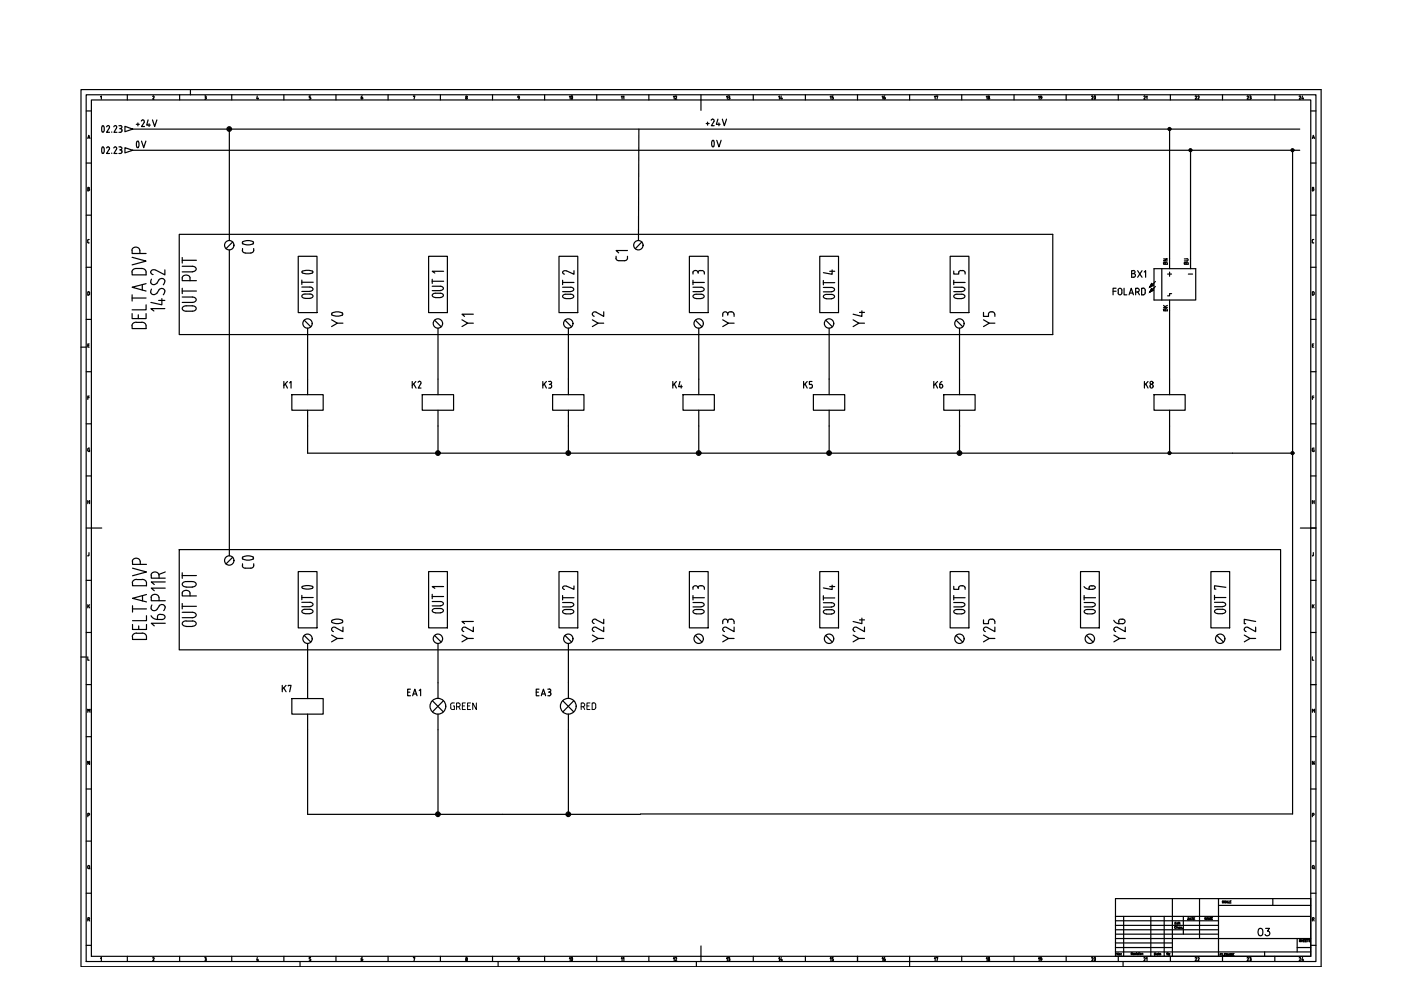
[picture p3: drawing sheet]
<svg xmlns="http://www.w3.org/2000/svg" width="297mm" height="210mm" viewBox="0 0 297 210" stroke-linecap="round" stroke-linejoin="round" font-family="sans-serif">
<!-- layer: 035 -->
<g fill="none" stroke="#000" stroke-width=".25">
<path d="M17.2 19h262.9v186h-262.9zM40.4 19v1.1M18.3 23.5h1.1M18.3 34.6h1.1M19.4 21.2h258.5v181.6h-258.5zM21.3 20.5l.2-.2v.7M27 20.1v1.1M32.5 20.3l.1 .3M32.5 20.3l-.1 .2M32.7 20.6l-.3 .4h.3M38.1 20.1v1.1M43.4 20.3l.3 .1-.1 .2"/>
<path d="M43.5 20.6h.1M43.6 20.6l.1 .2M43.7 20.8v.2h-.3M49.1 20.1v1.1M54.6 20.3l-.2 .6h.4M54.7 20.7v.3M60.2 20.1v1.1M65.9 20.9l-.3 .1M65.9 20.3h-.3v.3l.3 .2M65.9 20.8v.1M71.2 20.1v1.1M82.3 20.1v1.1"/>
<path d="M87.7 20.4l.3-.1-.2 .7M93.4 20.1v1.1M98.7 20.8l.2 .2 .2-.2M98.7 20.8l.2-.2 .1 .2M104.4 20.1v1.1M115.5 20.1v1.1M126.5 20.1v1.1M137.6 20.1v1.1M148.6 20.1v1.1M159.7 20.1v1.1M170.8 20.1v1.1M181.8 20.1v1.1"/>
<path d="M192.9 20.1v1.1M203.9 20.1v1.1M215 20.1v1.1M226 20.1v1.1M237.1 20.1v1.1M248.1 20.1v1.1M259.2 20.1v1.1M270.3 20.1v1.1M277.9 23.5h1.1M277.9 34.6h1.1M278.4 39.7l.1 .2-.1 .1 .2 .2-.2 .2M278.4 39.7h-.2v.8h.2"/>
<path d="M18.3 45.6h1.1M18.3 56.7h1.1M18.6 51.3l.3 .2M18.6 40.1h.2M18.6 51v.3M18.8 40.4l.2-.2-.2-.2 .2-.1-.4-.2v.8h.2M18.9 50.8l-.3 .2M277.9 45.6h1.1M277.9 56.7h1.1M278.2 51.3l.2 .2M278.2 40.1h.2M278.4 50.8l-.2 .2v.3"/>
<path d="M278.4 51.5h.1M278.4 50.8h.1M17.2 73.6h1.1M18.3 67.7h1.1M18.3 78.8h1.1M18.6 61.9l.2-.1a.42 .42 0 0 1 .1 .7l-.3 .1zM18.6 73.2h.3M18.9 72.9h-.3v.7h.3M277.9 67.7h1.1M277.9 78.8h1.1M278.2 73.2h.3M278.4 61.8a.42 .42 0 0 1 .2 .7l-.2 .1"/>
<path d="M278.4 61.9h-.2v.7h.2M278.5 72.9h-.3v.7h.3M18.3 89.9h1.1M18.6 95.2l.1 .4 .3 .1v-.3h-.1M18.6 84.3h.3M18.9 84h-.3v.7M19 95l-.4 .2M277.9 89.9h1.1M278.2 95.2v.3l.2 .2M278.2 84.3h.3M278.4 95l-.2 .2M278.4 95h.2"/>
<path d="M278.5 95.4h.1v.3h-.2M278.5 84h-.3v.7M18.3 112h1.1M18.3 100.9h1.1M18.6 117.8h.1M18.6 106.4h.4M18.6 106.1v.7M18.8 117.7l-.1 .1M18.9 117.2v.5M19 106.1v.7M277.9 112h1.1M277.9 100.9h1.1"/>
<path d="M278.2 106.1v.7M278.2 106.4h.4M278.5 117.2v.5M278.5 117.7l-.3 .1M278.6 106.1v.7M17.2 139.3h1.1M18.3 123h1.1M18.3 134.1h1.1M18.6 139.3v.7h.3M18.6 128.2v.7M18.8 128.5l.2 .4M19 128.2l-.4 .4"/>
<path d="M277.9 123h1.1M277.9 134.1h1.1M278.2 139.3v.7h.3M278.2 128.2v.7M278.4 128.5l.2 .4M278.6 128.2l-.4 .4M18.3 145.1h1.1M18.3 156.2h1.1M277.9 145.1h1.1M277.9 156.2h1.1M278.2 151v-.6l.3 .3 .2-.3v.6M18.3 167.3h1.1"/>
<path d="M18.3 178.3h1.1M18.6 172.8h.3v-.3h-.3v.7M19 161.4v.7l-.4-.7v.7M277.9 167.3h1.1M277.9 178.3h1.1M278.2 172.8h.4v-.3h-.4v.7M278.6 161.4v.7l-.4-.7v.7M18.3 189.4h1.1M18.8 194.5l.1 .4-.3 .1M18.8 194.6h-.2v.7M18.9 195l.1 .3M236.5 199h12.1"/>
<path d="M236.5 199.9h12.1M236.5 198.1h21.8M236.5 197.1h21.8M236.5 196.2h21.8M236.5 195.2h21.8M238.2 194.3v8.5M244 194.3v8.5M246.8 194.3v8.5M250.9 194.3v3.8M254.3 190.5v8.5M258.3 192h19.6M269.9 190.5v1.5"/>
<path d="M277.9 189.4h1.1M278.2 184v-.3l.2-.2 .2 .2v.3M278.2 184l.2 .2 .2-.2M278.4 194.5l.2 .4-.4 .1M278.5 194.6h-.3v.7M278.5 184.1l.2 .1M278.5 195l.1 .3M18.3 200.4h1.1M21.3 203.2l.2-.2v.7M27 202.8v1.1M32.5 203l.1 .2M32.5 203l-.1 .1"/>
<path d="M32.7 203.3l-.3 .4h.3M38.1 202.8v1.1M43.4 203l.3 .1-.1 .2M43.4 203.7h.2M43.5 203.3h.1M43.6 203.3l.1 .3M43.7 203.5l-.1 .2M49.1 202.8v1.1M54.6 203l-.2 .6h.4M54.7 203.4v.3M60.2 202.8v1.1M63.6 203.9v1.1"/>
<path d="M65.6 203.7h.1M65.9 203.5l-.2 .2M65.9 203h-.3v.3l.3 .2M65.9 203.5v.1M71.2 202.8v1.1M82.3 202.8v1.1M87.7 203.1l.3-.1-.2 .7M93.4 202.8v1.1M98.7 203.6l.2-.3 .2 .3M98.7 203.5l.2 .2 .1-.2M104.4 202.8v1.1M105.6 203.9v1.1"/>
<path d="M115.5 202.8v1.1M126.5 202.8v1.1M137.6 202.8v1.1M147.6 203.9v1.1M148.6 202.8v1.1M159.7 202.8v1.1M170.8 202.8v1.1M181.8 202.8v1.1M192.9 202.8v2.2M203.9 202.8v1.1M215 202.8v1.1M226 202.8v1.1"/>
<path d="M236.5 200.9h12.1M236.5 201.8h41.4M237.1 202.8v1.1M238.1 203.9v1.1M259.2 202.8v1.1M268.1 201.8v1M270.3 202.8v1.1M275 200.9h2.9M277.9 200.4h1.1"/>
<circle cx="98.9" cy="20.5" r=".15"/>
<circle cx="98.9" cy="203.2" r=".15"/>
</g>
<!-- layer: 07 -->
<path d="M18.3 20.1h260.7v183.8h-260.7zM148.6 21.2v2.2M19.4 112h2.2M275.7 112h2.2M236.5 190.5h41.4v12.3h-41.4zM236.5 194.3h41.4M248.6 199h29.3M248.6 190.5v12.3M258.3 190.5v12.3M275 199v2.8M148.6 200.6v2.2" fill="none" stroke="#000" stroke-width=".25"/>
<!-- layer: 025 -->
<g fill="none" stroke="#000" stroke-width=".25">
<path d="M249.1 195.7h.2M249.3 196.5a.18 .18 0 0 0-.2 0 .18 .18 0 0 0 0 .2 .18 .18 0 0 0 .2 .1M249.4 195.5h-.3v.4h.3M249.5 196.6h.2v.2M249.5 196.4v.4M249.8 195.7h-.3v.2h.3M249.8 195.5v.4M249.9 196.7h.2l-.1-.2-.1 .3h.2M249.9 195.6h.1M249.9 195.7v.2M250 195.7h.2M250.1 195.5l.1 .4"/>
<path d="M250.5 196.6h-.2v.2h.2M250.7 196.8h.1M251.9 194.6l.3 .1-.1 .3h-.2zM252.3 195l.1-.4 .2 .4M252.3 194.9h.2M252.6 194.6h.3M252.8 194.6v.4M253.1 194.8h.1M253.3 194.6h-.2v.4h.2M255.8 194.5v.5l-.3-.5v.5M255.9 195l.2-.5 .1 .5M255.9 194.8h.2"/>
<path d="M256.3 195v-.5l.2 .5 .2-.5v.5M256.8 194.8h.2M257.1 194.5h-.3v.5h.3M259.4 191.1l-.2-.1v.2l.2 .2h-.2M259.9 191.1l-.1-.1-.2 .1 .1 .4 .2-.2M260 191.5l.1-.5 .2 .5M260 191.3h.2M260.4 191v.5h.2M260.8 191.2h.1M261 191h-.2v.5h.2M275.8 199.3h-.3l.3 .2-.1 .2-.2-.1M275.9 199.2v.5"/>
<path d="M275.9 199.4h.3M276.2 199.2v.5M276.4 199.4h.1M276.7 199.2h-.3v.5h.3M276.8 199.4h.2M277.1 199.2h-.3v.5h.3M277.1 199.2h.3M277.3 199.2v.5M277.8 199.3l-.2-.1-.1 .2 .3 .2h-.3M237.1 202v.5l-.3-.5v.5M237.7 202.2h.1M237.7 202.5h.1"/>
<path d="M239.8 202.2h.3v-.2h-.3v.4M240 202.2l.1 .2M240.3 202.3h.2l-.1-.2-.1 .3h.2M258.7 202.4h.2M259 202.2h-.3v.4M259.1 202.2v.4M259.2 202.2v.4h.3M259.6 202.4h.2M259.9 202.2h-.3v.4h.3M260.3 202.2v.4l-.3-.4v.4M260.4 202.6l.2-.4 .2 .4M260.5 202.5h.2"/>
<path d="M260.8 202.6v-.4l.2 .4 .2-.4v.4M261.4 202.4h.1M261.6 202.2h-.2v.4h.2"/>
<circle cx="237.4" cy="202.3" r=".13"/>
</g>
<g fill="none" stroke="#000" stroke-width=".25">
<path d="M28.1 27.4h247.5M28.1 31.9h247.5M48.6 27.4v23.6M248 27.4v27.4M252.4 31.9v22.9M274.1 31.9v140.7h-138.3M65.2 69.6v10.8M92.9 69.6v10.8M120.5 69.6v10.8M148.2 69.6v10.8M175.8 69.6v10.8M203.4 69.6v10.8"/>
<path d="M248 65.8v14.6M65.2 90.3v5.8h138.2v-5.8M92.9 90.3v5.8M120.5 90.3v5.8M148.2 90.3v5.8M175.8 90.3v5.8M203.4 96.1h70.7M248 90.3v5.8M65.2 136.4v8.4M92.9 136.4v8.4M120.5 136.4v8.4M65.2 154.7v18h27.7"/>
<path d="M92.9 154.7v18h27.6M120.5 154.7v18h15.3"/>
</g>
<!-- layer: SYMS -->
<g fill="none" stroke="#000" stroke-width=".25">
<path d="M63.2 54.3h4v12h-4zM90.9 54.3h4v12h-4zM118.5 54.3h4v12h-4zM146.2 54.3h3.9v12h-3.9zM173.8 54.3h4v12h-4zM201.5 54.3h3.9v12h-3.9zM223.2 49.7h-185.2v21.2h185.2M64.5 67.9l1.4 1.4M92.1 67.9l1.4 1.4M119.8 67.9l1.4 1.4M147.4 67.9l1.4 1.4M175.1 67.9l1.4 1.4"/>
<path d="M202.7 67.9l1.4 1.4M38 116.5h233.5v21.3h-233.5zM63.2 121.2h4v11.9h-4zM64.5 134.7l1.4 1.4M90.9 121.2h4v11.9h-4zM92.1 134.7l1.4 1.4M118.5 121.2h4v11.9h-4zM119.8 134.7l1.4 1.4M146.2 121.2h3.9v11.9h-3.9zM147.4 134.7l1.4 1.4M173.8 121.2h4v11.9h-4zM175.1 134.7l1.4 1.4"/>
<path d="M201.5 121.2h3.9v11.9h-3.9zM202.7 134.7l1.4 1.4M229.1 121.2h4v11.9h-4zM230.4 134.7l1.4 1.4M256.7 121.2h4v11.9h-4zM258 134.7l1.4 1.4"/>
<circle cx="135.3" cy="52" r=".99"/>
<circle cx="65.2" cy="68.6" r=".99"/>
<circle cx="92.8" cy="68.6" r=".99"/>
<circle cx="120.5" cy="68.6" r=".99"/>
<circle cx="148.1" cy="68.6" r=".99"/>
<circle cx="175.8" cy="68.6" r=".99"/>
<circle cx="203.4" cy="68.6" r=".99"/>
<circle cx="65.2" cy="135.4" r=".99"/>
<circle cx="92.8" cy="135.4" r=".99"/>
<circle cx="120.5" cy="135.4" r=".99"/>
<circle cx="148.1" cy="135.4" r=".99"/>
<circle cx="175.8" cy="135.4" r=".99"/>
<circle cx="203.4" cy="135.4" r=".99"/>
<circle cx="231.1" cy="135.4" r=".99"/>
<circle cx="258.7" cy="135.4" r=".99"/>
</g>
<!-- layer: TAGS -->
<g fill="none" stroke="#000" stroke-width=".25">
<path d="M38.6 54.6v1.2M38.6 57.6h2.2M38.6 56.5h2.2M38.6 55.2h3M40.3 59.5v-.6a.88 .88 0 0 0-.8-.6 .88 .88 0 0 0-.9 .6v.6h3M40.8 56.5a.61 .61 0 0 1 .8 .5 .61 .61 0 0 1-.8 .6M64 59.4v.9M64 59.8h2.4M64.1 57.5l-.1 .2 .1 .2M64.1 57.9l1.3 .2 .9-.2M64.1 57.5l1.3-.2 .9 .2M66.2 57.5l.2 .2-.2 .2"/>
<path d="M91.6 59.2v.9M91.6 59.6h2.5M94.1 57.5h-2.5l.6 .4M119.3 59.4v1M119.3 59.9h2.4M119.3 57.7l.4 .4M121.7 57.4v.8l-1.8-.8-.5 .1-.1 .3M146.9 59.4v1M146.9 59.9h2.4M148 57.7v.2M148.5 57.3l-.3 .1-.2 .3a.57 .57 0 0 0-.5-.4 .57 .57 0 0 0-.6 .4v.4M148.5 57.4h.3"/>
<path d="M148.8 57.3l.4 .2 .1 .6M174.6 59.5v.9M174.6 59.9h2.4M175.9 57.5h1.1M176.4 57.2v1l-1.8-.4M202.2 59.4v1M202.2 59.9h2.4M203.8 57.3l-.5 .2v.6h-1.1v-.6M203.8 57.4h.3M204.1 57.3l.2 .1 .3 .3M204.6 57.7v.4M38.6 61.1v1.2"/>
<path d="M38.6 64.1h2.2M38.6 63h2.2M38.6 61.7h3M39.5 64.8a.61 .61 0 0 0-.9 .6 .61 .61 0 0 0 .9 .6M39.5 66h1.3M39.5 64.8h1.3M40.8 64.8a.61 .61 0 0 1 .8 .6 .61 .61 0 0 1-.8 .6M40.8 63a.61 .61 0 0 1 .8 .5 .61 .61 0 0 1-.8 .6M64 61.8h1.7M64 60.9h1.7M64.7 63.3h1M65.7 62.3h-1l-.6 .3v.4l.6 .2"/>
<path d="M91.6 61.6h1.8M91.6 60.7h1.8M92.3 62.2l-.6 .2-.1 .2 .1 .2 .6 .3M92.3 63.1h1.1M92.3 62.2h1.1M93.4 62.2l.5 .2 .1 .2-.1 .2-.5 .3M93.4 60.7l.5 .2 .1 .2-.1 .3-.5 .2M119.3 60.9l2 .1 .4 .3-.1 .3-.6 .2M119.3 61.8h1.7M119.9 63.3l-.5-.2v-.5a2.26 2.26 0 0 1 2.2 0v.5l-.6 .2M120 63.3h1M146.9 61.8h1.8"/>
<path d="M146.9 60.9h1.8M147.6 62.4l-.6 .2-.1 .2 .1 .3 .6 .2M147.6 63.3h1.1M147.6 62.4h1.1M148.6 62.4l.6 .2 .1 .2-.1 .3-.6 .2M148.6 60.9l.6 .2 .1 .2-.1 .3-.6 .2M174.6 60.9l2 .1 .3 .4-.3 .4-2 .1M174.7 62.6a2.26 2.26 0 0 1 2.1 0v.5a1.92 1.92 0 0 1-2.1 0zM202.2 61.8h1.7M202.2 60.9h1.7M202.9 62.4l-.6 .2-.1 .2 .1 .3 .6 .2M202.9 63.3h1"/>
<path d="M202.9 62.4h1M203.9 62.4l.6 .2 .1 .2-.1 .3-.6 .2M203.9 60.9l.6 .2 .1 .2-.1 .3-.6 .2M38.6 125.7a.88 .88 0 0 1 .9-.5 .88 .88 0 0 1 .8 .5M38.6 125.8v.6h3M38.6 131h2.2M38.6 129.8h2.2M38.6 128.6h3M38.6 121.4v1.2M38.6 128v1.1M38.6 122h3M39.5 131.6a.61 .61 0 0 0-.9 .6 .61 .61 0 0 0 .9 .6"/>
<path d="M39.5 123.3a.61 .61 0 0 0-.9 .6 .61 .61 0 0 0 .9 .5M39.5 132.8h1.3M39.5 131.7h1.3M39.5 124.5h1.3M39.5 123.3h1.3M40.3 125.8v.6M40.8 131.6a.61 .61 0 0 1 .8 .6 .61 .61 0 0 1-.8 .6M40.8 129.8a.61 .61 0 0 1 .8 .6 .61 .61 0 0 1-.8 .6M40.8 123.3a.61 .61 0 0 1 .8 .6 .61 .61 0 0 1-.8 .5M64 128.6h1.7M64 127.7h1.7M64 126.7h2.4"/>
<path d="M64 126.2v1M64.1 124.3l-.1 .2a1.99 1.99 0 0 0 2.3 .2M64.1 124.3l1.3-.1 .9 .1M64.7 130.1h1M65.7 129.2h-1l-.6 .2v.5l.6 .2M91.6 128.5h1.8M91.6 127.5h1.8M91.6 126.5h2.5M91.6 126v.9M92.3 129l-.6 .2-.1 .3 .1 .2 .6 .2M92.3 129.9h1.1M92.3 129h1.1"/>
<path d="M93.4 129l.5 .2 .1 .3-.1 .2-.5 .2M93.4 127.5l.5 .3 .1 .2-.1 .2-.5 .2M94.1 124.4h-2.5l.6 .3M119.3 127.7l2 .1 .4 .4-.1 .2-.6 .2M119.3 128.7h1.7M119.3 126.7h2.4M119.3 126.3v.9M119.9 130.1l-.5-.2v-.5a2.26 2.26 0 0 1 2.2 0v.5l-.6 .2M120 130.2h1M121.7 124.2v.8l-1.6-.7a.42 .42 0 0 0-.7 .1 .42 .42 0 0 0 .3 .6M146.9 125v-.4a.57 .57 0 0 1 .6-.4 .57 .57 0 0 1 .5 .4 .72 .72 0 0 1 .8-.4 .72 .72 0 0 1 .5 .8M146.9 128.7h1.8"/>
<path d="M146.9 127.7h1.8M146.9 126.7h2.4M146.9 126.3v.9M147.6 129.2l-.6 .2-.1 .3 .1 .2 .6 .2M147.6 130.2h1.1M147.6 129.2h1.1M148 124.6v.2M148.6 129.2l.6 .2 .1 .3-.1 .2-.6 .2M148.6 127.7l.6 .3 .1 .2-.1 .2-.6 .2M174.6 127.8l2 .1 .3 .3-.3 .4-2 .1M174.6 126.8h2.4M174.6 126.3v.9"/>
<path d="M174.7 129.5a2.26 2.26 0 0 1 2.1 0v.4a1.92 1.92 0 0 1-2.1 0zM175.9 124.4h1.1M176.4 124.1v.9l-1.8-.3M202.2 124.3v.7h1.1a.7 .7 0 0 1 .5-.8 .7 .7 0 0 1 .8 .4M202.2 128.7h1.7M202.2 127.7h1.7M202.2 126.7h2.4M202.2 126.3v.9M202.9 129.2l-.6 .2-.1 .3 .1 .2 .6 .2M202.9 130.2h1M202.9 129.2h1M203.9 129.2l.6 .2 .1 .3-.1 .2-.6 .2"/>
<path d="M203.9 127.7l.6 .3 .1 .2-.1 .2-.6 .2M204.6 124.6v.4M229.8 124.4l.5 .3 .6 .2M229.9 127.7l2 .1 .3 .4-.1 .2-.5 .2M229.9 128.7h1.7M229.9 126.7h2.4M229.9 126.3v.9M230.5 130.1l-.6-.2v-.5a2.26 2.26 0 0 1 2.2 0v.5l-.5 .2M230.5 130.2h1.1M230.9 125h.8M230.9 124.6v.4M231.5 124.2h.2"/>
<path d="M231.5 124.2l-.4 .1-.2 .3M231.7 124.2h.3l.2 .4-.2 .3h-.3M257.5 128.6h1.7M257.5 127.7h1.7M257.5 126.7h2.4M257.5 126.2v1M258.2 129.2l-.6 .2-.1 .2 .1 .3 .6 .2M258.2 130.1h1M258.2 129.2h1M259.2 129.2l.6 .2 .1 .2-.1 .3-.6 .2M259.2 127.7l.6 .2 .1 .3-.1 .2-.6 .2M259.9 124.5l-2.4-.3v.7h.3"/>
</g>
<!-- layer: MISC -->
<g fill="none" stroke="#000" stroke-width=".25">
<path d="M28 54.6l3 .8-3 .8M29.6 53.1a.82 .82 0 0 0-.8-.7 .82 .82 0 0 0-.8 .7v.6h3M29.7 53.1v.6M30.1 56.9h-1.2a.77 .77 0 0 0-.9 .8v.6h3v-.6a.84 .84 0 0 0-.9-.8M32.1 59.2a.7 .7 0 0 0 .1 1 .7 .7 0 0 0 1-.1M33 57.3a.56 .56 0 0 0-.9 .1 .56 .56 0 0 0 .4 .8M33.7 59.3l-.4 .8M33.7 59.3a.72 .72 0 0 1 1.1 0 .72 .72 0 0 1-.2 1.1M35 57.2v1.1l-2-1M28 66.5v1h3v-1M28 63.2h3M28 62.5v1.3"/>
<path d="M28.9 68.3a.77 .77 0 0 0-.9 .8v.6h3v-.6a.84 .84 0 0 0-.9-.8M28.9 68.4h1.2M29.3 66.7v.8M30.2 60.4v1.1M31 64.6v1.1h-3M31 60.1l-3 .8 3 .8M32.1 61.3a.7 .7 0 0 0 .1 1 .7 .7 0 0 0 1-.1M33.6 63.7h1.4M33.7 61.5l-.4 .7M33.7 61.4a.72 .72 0 0 1 1.1 0 .72 .72 0 0 1-.2 1.1M34.3 63.3v1.3l-2.3-.5M35 65.4h-3l.6 .5"/>
<path d="M28.1 119a.85 .85 0 0 1 .8-.7 .85 .85 0 0 1 .8 .7M28.1 119v.7h3M29.7 119v.7M28.1 135v.6h3v-.6M28.1 132.4v1.1h3v-1.1M28.1 123.6v.6h3v-.6M28.1 120.5l3 .8-3 .8M28.1 129.1h3M28.1 128.4v1.4M29 134.2a.84 .84 0 0 0-.9 .8M29 122.8a.84 .84 0 0 0-.9 .8M29 134.3h1.2"/>
<path d="M29 122.9h1.2M29.4 132.7v.8M30.1 134.2a.84 .84 0 0 1 1 .8M30.1 122.8a.84 .84 0 0 1 1 .8M30.2 126.3v1.1M31.1 130.5v1.1h-3M31.1 126.1l-3 .8 3 .7M32 126.7a.85 .85 0 0 1 .9-.7 .85 .85 0 0 1 .8 .7M32 121.9a.85 .85 0 0 1 .9-.6 .85 .85 0 0 1 .8 .6M32 130.5a1.5 1.5 0 0 0 1.4 .8M32.1 126.7v.7h2.9M32.1 121.9v.7h2.9"/>
<path d="M32.2 128.3a.71 .71 0 0 0 0 1 .71 .71 0 0 0 1.1-.1l.5-.7a.68 .68 0 0 1 .7-.3 .68 .68 0 0 1 .5 .5M33.7 121.9v.7M33.7 126.7v.7M34 130.3l-.5 .2-.1 .8h.9a.54 .54 0 0 0 .7-.5 .54 .54 0 0 0-.7-.5h-.2M35 128.7l-.3 .8M35 132.2h-2.9l.6 .5M35 124.7h-2.9l.6 .6M35 123.4h-2.9l.6 .5M35 121.3l-1.3 .5"/>
</g>
<!-- layer: 0 -->
<g fill="none" stroke="#000" stroke-width=".25">
<path d="M135.5 27.4l-.1 23.6M48.6 53v64.8M223.2 49.7v21.2M244.7 57h8.8v6.6h-8.8zM246.3 57v6.6M248 57.7v.9M244.2 61.2l.3 .3-.8 .5zM248.4 62.3h-.4v.4h-.4M61.9 83.7h6.6v3.3h-6.6zM65.2 80.4v3.3M65.2 87v3.3M89.5 83.7h6.7v3.3h-6.7z"/>
<path d="M92.9 80.4v3.3M92.9 87v3.3M117.2 83.7h6.6v3.3h-6.6zM120.5 80.4v3.3M120.5 87v3.3M144.8 83.7h6.7v3.3h-6.7zM148.2 80.4v3.3M148.2 87v3.3M172.5 83.7h6.6v3.3h-6.6zM175.8 80.4v3.3M175.8 87v3.3M200.1 83.7h6.6v3.3h-6.6z"/>
<path d="M203.4 80.4v3.3M203.4 87v3.3M244.7 83.7h6.6v3.3h-6.6zM248 80.4v3.3M248 87v3.3M61.9 148.1h6.6v3.3h-6.6zM65.2 144.8v3.3M65.2 151.4v3.3M91.7 148.6l2.3 2.3M92.9 144.8v3.3M92.9 151.4v3.3M94 148.6l-2.3 2.3"/>
<path d="M119.3 148.6l2.4 2.3M120.5 144.8v3.3M120.5 151.4v3.3M121.7 148.6l-2.4 2.3"/>
<circle cx="48.6" cy="27.4" r=".49"/>
<circle cx="48.6" cy="27.4" r=".32"/>
<circle cx="48.6" cy="27.4" r=".15"/>
<circle cx="248" cy="27.4" r=".32"/>
<circle cx="248" cy="27.4" r=".19"/>
<circle cx="248" cy="27.4" r=".11"/>
<circle cx="252.4" cy="31.8" r=".32"/>
<circle cx="252.4" cy="31.8" r=".19"/>
<circle cx="252.4" cy="31.8" r=".11"/>
<circle cx="274" cy="31.8" r=".32"/>
<circle cx="274" cy="31.8" r=".19"/>
<circle cx="274" cy="31.8" r=".11"/>
<circle cx="92.8" cy="96.1" r=".49"/>
<circle cx="92.8" cy="96.1" r=".32"/>
<circle cx="92.8" cy="96.1" r=".15"/>
<circle cx="120.5" cy="96.1" r=".49"/>
<circle cx="120.5" cy="96.1" r=".32"/>
<circle cx="120.5" cy="96.1" r=".15"/>
<circle cx="148.1" cy="96.1" r=".49"/>
<circle cx="148.1" cy="96.1" r=".32"/>
<circle cx="148.1" cy="96.1" r=".15"/>
<circle cx="175.8" cy="96.1" r=".49"/>
<circle cx="175.8" cy="96.1" r=".32"/>
<circle cx="175.8" cy="96.1" r=".15"/>
<circle cx="203.4" cy="96.1" r=".49"/>
<circle cx="203.4" cy="96.1" r=".32"/>
<circle cx="203.4" cy="96.1" r=".15"/>
<circle cx="248" cy="96.1" r=".32"/>
<circle cx="248" cy="96.1" r=".19"/>
<circle cx="248" cy="96.1" r=".11"/>
<circle cx="274" cy="96.1" r=".32"/>
<circle cx="274" cy="96.1" r=".19"/>
<circle cx="274" cy="96.1" r=".11"/>
<circle cx="92.8" cy="149.7" r="1.67"/>
<circle cx="120.5" cy="149.7" r="1.67"/>
<circle cx="92.8" cy="172.6" r=".49"/>
<circle cx="92.8" cy="172.6" r=".32"/>
<circle cx="92.8" cy="172.6" r=".15"/>
<circle cx="120.5" cy="172.6" r=".49"/>
<circle cx="120.5" cy="172.6" r=".32"/>
<circle cx="120.5" cy="172.6" r=".15"/>
</g>
<!-- layer: MISC -->
<path d="M95.6 149.5v.6M96.1 149.7h.2v.7h-.6l-.2-.4M96.3 149l-.6 .1-.2 .3M96.8 149.8h.4a.4 .4 0 0 0 .4-.3 .4 .4 0 0 0-.4-.5h-.4v1.4M97.3 149.8l.3 .6M98 149.7h.5M98.7 149h-.7v1.4h.7M99.1 149.7h.5M99.8 149h-.7v1.4h.7M101 149v1.4l-.8-1.4v1.4" fill="none" stroke="#000" stroke-width=".21"/>
<!-- layer: 0 -->
<path d="M244.2 61.2l.3 .3-.8 .5z" fill="#000" stroke="#000" stroke-width=".21"/>
<!-- layer: DESC -->
<path d="M236 61.8h.6M236.6 61.1h-.6v1.4M237.1 61.5a.4 .4 0 0 1 .4-.4 .4 .4 0 0 1 .4 .4v.6a.4 .4 0 0 1-.5 .4 .4 .4 0 0 1-.3-.4M237.1 61.5v.6M238.3 61.1v1.4h.6M239.4 62.5l.4-1.4 .5 1.4M239.6 62.1h.6M240.8 61.9h.4M241.1 61.1a.4 .4 0 0 1 .4 .4 .4 .4 0 0 1-.4 .4M241.2 61.1h-.4v1.4M241.2 61.9l.4 .6M242.4 61.1h.2a.98 .98 0 0 1 0 1.4h-.6v-1.4h.4" fill="none" stroke="#000" stroke-width=".25"/>
<!-- layer: XREF -->
<path d="M21.7 26.7h.3M21.7 27.9h.3M22 31.2h-.1a.85 .85 0 0 0-.1 1.3h.2M22 26.7l.1 .7-.1 .6M22 31.2l.1 .6-.1 .7M22.6 31.4l.3-.3a.32 .32 0 0 1 .3 .5M22.9 26.6a.32 .32 0 0 1 .3 .5M22.9 26.7l-.3 .2M23.2 27.1l-.6 1h.6M23.2 31.6l-.6 .9h.6M23.7 28v.1M23.7 32.5h.1" fill="none" stroke="#000" stroke-width=".25"/>
<!-- layer: WIRENO -->
<path d="M149.7 26.2h.7M150 25.9v.6M150.8 25.5l.3-.2a.32 .32 0 0 1 .3 .4l-.6 1h.6M152.2 25.3l-.3 1.1h.8M152.4 26.1v.6M153.1 25.3l.5 1.4 .4-1.4" fill="none" stroke="#000" stroke-width=".25"/>
<g font-size="7.9">
<text x="74.8" y="71.6" transform="rotate(-90 74.8 71.6)">Y0</text>
<text x="74.8" y="137.2" transform="rotate(-90 74.8 137.2)">Y20</text>
</g>
<g font-size="7.5">
<text x="55.7" y="56.4" transform="rotate(-90 55.7 56.4)">C0</text>
<text x="55.7" y="123.5" transform="rotate(-90 55.7 123.5)">C0</text>
</g>
<g font-size="5.7">
<text x="26.1" y="33.2">0V</text>
<text x="147.8" y="32.8">0V</text>
<text x="101.6" y="70.6" transform="rotate(-90 101.6 70.6)">Y1</text>
<text x="129.1" y="70.6" transform="rotate(-90 129.1 70.6)">Y2</text>
<text x="157" y="70.6" transform="rotate(-90 157 70.6)">Y3</text>
<text x="184.5" y="70.6" transform="rotate(-90 184.5 70.6)">Y4</text>
<text x="101.6" y="137.2" transform="rotate(-90 101.6 137.2)">Y21</text>
<text x="129.1" y="137.2" transform="rotate(-90 129.1 137.2)">Y22</text>
<text x="157" y="137.2" transform="rotate(-90 157 137.2)">Y23</text>
<text x="184.5" y="137.2" transform="rotate(-90 184.5 137.2)">Y24</text>
<text x="239.9" y="137.2" transform="rotate(-90 239.9 137.2)">Y26</text>
<text x="267.4" y="137.2" transform="rotate(-90 267.4 137.2)">Y27</text>
</g>
<g font-size="5.3">
<text x="129.8" y="56.4">C1</text>
<text x="212" y="70.6" transform="rotate(-90 212 70.6)">Y5</text>
<text x="212" y="137.2" transform="rotate(-90 212 137.2)">Y25</text>
</g>
<text font-size="4.9" x="266" y="199.7">03</text>
<g font-size="4.4">
<text x="119.2" y="22.6">10</text>
<text x="230" y="22.6">20</text>
<text x="27.9" y="28.2">+24V</text>
<text x="239.2" y="60">BX1</text>
<text x="59.3" y="83.6">K1</text>
<text x="86.4" y="83.6">K2</text>
<text x="114.3" y="83.6">K3</text>
<text x="141.8" y="83.6">K4</text>
<text x="169.3" y="83.6">K5</text>
<text x="197.2" y="83.6">K6</text>
<text x="241.7" y="83.6">K8</text>
<text x="58.9" y="147.8">K7</text>
<text x="85.4" y="148.9">EA1</text>
<text x="112.9" y="148.9">EA3</text>
<text x="122.4" y="151.7">RED</text>
<text x="119.2" y="205.3">10</text>
<text x="230" y="205.3">20</text>
</g>
<text font-size="4" x="253.3" y="57.2" transform="rotate(-90 253.3 57.2)">BU</text>
<g font-size="3.5">
<text x="75.8" y="22.2">6</text>
<text x="108.7" y="22.2">9</text>
<text x="141.8" y="22.2">12</text>
<text x="153.1" y="22.2">13</text>
<text x="164.4" y="22.2">14</text>
<text x="175" y="22.2">15</text>
<text x="186.3" y="22.2">16</text>
<text x="197.2" y="22.2">17</text>
<text x="211" y="22.2" transform="rotate(-90 211 22.2)">18</text>
<text x="222.2" y="22.2" transform="rotate(-90 222.2 22.2)">19</text>
<text x="241.7" y="22.2">21</text>
<text x="252.6" y="22.2">22</text>
<text x="266.3" y="22.2" transform="rotate(-90 266.3 22.2)">23</text>
<text x="274.5" y="22.2">24</text>
<text x="17.6" y="30.7">A</text>
<text x="277.3" y="30.7">A</text>
<text x="248.7" y="57.2" transform="rotate(-90 248.7 57.2)">BN</text>
<text x="248.7" y="67" transform="rotate(-90 248.7 67)">BK</text>
<text x="17.6" y="152.4">M</text>
<text x="17.6" y="185.6">Q</text>
<text x="246.6" y="203.9">By</text>
<text x="75.8" y="205">6</text>
<text x="108.7" y="205">9</text>
<text x="141.8" y="205">12</text>
<text x="153.1" y="205">13</text>
<text x="164.4" y="205">14</text>
<text x="175" y="205">15</text>
<text x="186.3" y="205">16</text>
<text x="197.2" y="205">17</text>
<text x="211" y="205" transform="rotate(-90 211 205)">18</text>
<text x="222.2" y="205" transform="rotate(-90 222.2 205)">19</text>
<text x="241.7" y="205">21</text>
<text x="252.6" y="205">22</text>
<text x="266.3" y="205" transform="rotate(-90 266.3 205)">23</text>
<text x="274.5" y="205">24</text>
</g>
<g font-size="3.1">
<text x="133.3" y="22.2" transform="rotate(-90 133.3 22.2)">11</text>
<text x="133.3" y="205" transform="rotate(-90 133.3 205)">11</text>
</g>
</svg>
